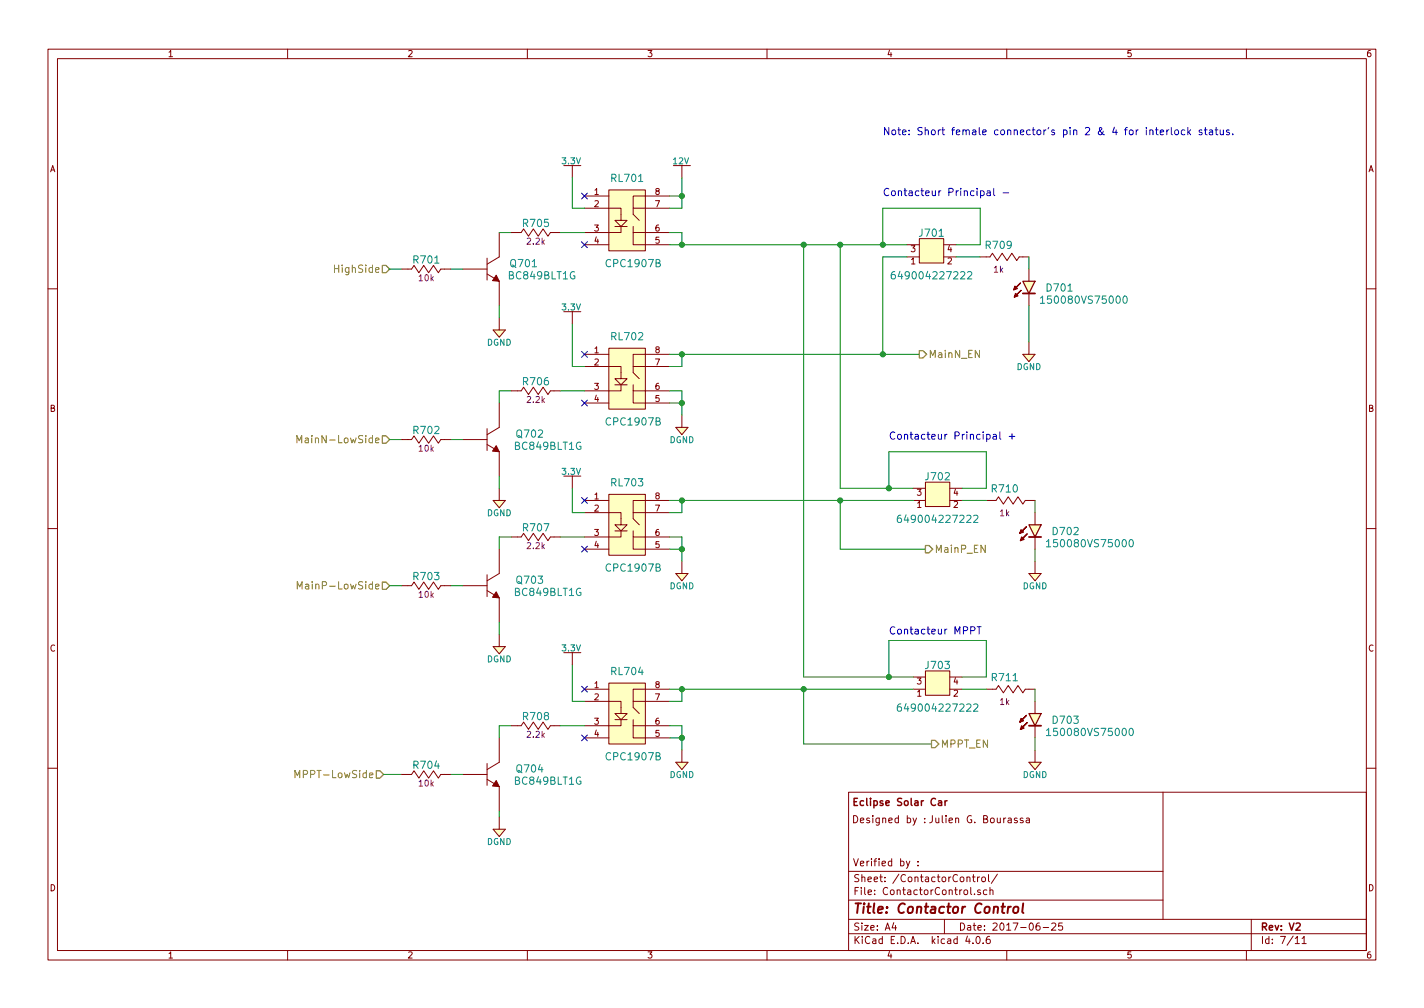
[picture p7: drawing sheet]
<svg xmlns="http://www.w3.org/2000/svg" width="297mm" height="210mm" viewBox="0 0 297 210" stroke-linecap="round" stroke-linejoin="round" font-family="sans-serif">
<g fill="none" stroke="#840000" stroke-width=".21">
<path d="M10 10.3h277v189.9h-277zM12 12.2h273v186.1h-273zM60 10.3v1.9M110 10.3v1.9M160 10.3v1.9M210 10.3v1.9M260 10.3v1.9M119.4 34.5v2.6M127 39.6h7.6v12.7h-7.6zM142.2 34.5v2.6M83.8 56.1h1.3M85.1 56.1h.8z"/>
<path d="M85.9 56.1l.5-.7 1 1.5 1-1.5 1 1.5 1-1.5 1 1.5 .5-.8M91.9 56.1h.8zM92.7 56.1h1.3M96.5 56.1h5.1M101.6 53.8v4.6M101.6 57.1l2.5 1.6v5M104.1 48.5v5.1l-2.5 1.5M106.7 48.5h1.2M107.9 48.5h.8zM108.7 48.5l.5-.8 1 1.6 1.1-1.6 1 1.6 1-1.6 1 1.6 .5-.8M114.8 48.5h.8zM115.6 48.5h1.2"/>
<path d="M121.9 43.4h7.6v2.6h-1.2l1.2 1.2 1.3-1.2h-1.3M121.9 51h5.1M121.9 40.9h5.1M128.3 47.2h2.5M129.5 47.2v1.3h-7.6M132.1 48.5v2.5h7.6M132.1 47.2v1.3h7.6M132.1 43.4v1.3l1.2 1.3M139.7 40.9h-7.6v2.5h7.6M189.2 53.6h2.6M189.2 51h2.6M191.8 49.8h5v5.1h-5z"/>
<path d="M196.8 53.6h2.6M196.8 51h2.6M204.5 53.6h1.2M205.7 53.6h.8zM206.5 53.6l.5-.8 1 1.6 1-1.6 1.1 1.6 1-1.6 1 1.6 .5-.8M212.6 53.6h.8zM213.4 53.6h1.2M214.6 56.1v2.6M10 60.2h2M104.1 66.3v2.5h-1.2l1.2 1.6 1.3-1.6h-1.3M119.4 65v2.6M121.9 76.4h7.6v2.6h-1.2l1.2 1.3 1.3-1.3h-1.3"/>
<path d="M121.9 73.9h5.1M127 72.6h7.6v12.7h-7.6zM132.1 76.4v1.3l1.2 1.3M139.7 73.9h-7.6v2.5h7.6M214.6 71.4v2.5h-1.2l1.2 1.5 1.3-1.5h-1.3M214.6 61.2v2.5M285 60.2h2M83.8 91.7h1.3M85.1 91.7h.8zM85.9 91.7l.5-.8 1 1.6 1-1.6 1 1.6 1-1.6 1 1.6 .5-.8M91.9 91.7h.8zM92.7 91.7h1.3"/>
<path d="M96.5 91.7h5.1M101.6 89.4v4.6M101.6 92.7l2.5 1.5v5.1M104.1 84.1v5l-2.5 1.6M106.7 81.5h1.2M107.9 81.5h.8zM108.7 81.5l.5-.7 1 1.5 1.1-1.5 1 1.5 1-1.5 1 1.5 .5-.8M114.8 81.5h.8zM115.6 81.5h1.2M119.4 99.3v2.5M121.9 84.1h5.1M128.3 80.3h2.5"/>
<path d="M129.5 80.3v1.2h-7.6M132.1 81.5v2.6h7.6M132.1 80.3v1.2h7.6M142.2 86.6v2.5h-1.2l1.2 1.6 1.3-1.6h-1.3M10 110.3h2M101.6 119.9v4.6M104.1 101.8v2.6h-1.2l1.2 1.5 1.3-1.5h-1.3M104.1 114.5v5.1l-2.5 1.6M106.7 112h1.2M107.9 112h.8zM108.7 112l.5-.8 1 1.6 1.1-1.6 1 1.6 1-1.6 1 1.6 .5-.8M114.8 112h.8z"/>
<path d="M115.6 112h1.2M121.9 106.9h7.6v2.6h-1.2l1.2 1.2 1.3-1.2h-1.3M121.9 104.4h5.1M121.9 114.5h5.1M127 103.1h7.6v12.7h-7.6zM128.3 110.7h2.5M129.5 110.7v1.3h-7.6M132.1 112v2.5h7.6M132.1 110.7v1.3h7.6M132.1 106.9v1.3l1.2 1.3M139.7 104.4h-7.6v2.5h7.6M142.2 117.1v2.5h-1.2l1.2 1.6 1.3-1.6h-1.3"/>
<path d="M190.5 104.4h2.5M190.5 101.8h2.5M193 100.6h5.1v5.1h-5.1zM198.1 104.4h2.6M198.1 101.8h2.6M205.7 104.4h1.3M207 104.4h.8zM207.8 104.4l.5-.8 1 1.6 1-1.6 1 1.6 1-1.6 1.1 1.6 .5-.8M213.9 104.4h.7zM214.6 104.4h1.3M215.9 117.1v2.5h-1.3l1.3 1.6 1.3-1.6h-1.3M215.9 106.9v2.6"/>
<path d="M215.9 112v2.5M285 110.3h2M83.8 122.2h1.3M85.1 122.2h.8zM85.9 122.2l.5-.8 1 1.5 1-1.5 1 1.5 1-1.5 1 1.5 .5-.7M91.9 122.2h.8zM92.7 122.2h1.3M96.5 122.2h5.1M101.6 123.2l2.5 1.5v5.1M104.1 132.3v2.6h-1.2l1.2 1.5 1.3-1.5h-1.3M119.4 136.1v2.6M193 139.9h5.1v5.1h-5.1z"/>
<path d="M101.6 159.3v4.5M104.1 153.9v5.1l-2.5 1.5M106.7 151.4h1.2M107.9 151.4h.8zM108.7 151.4l.5-.8 1 1.5 1.1-1.5 1 1.5 1-1.5 1 1.5 .5-.7M114.8 151.4h.8zM115.6 151.4h1.2M121.9 146.3h7.6v2.5h-1.2l1.2 1.3 1.3-1.3h-1.3M121.9 143.8h5.1M121.9 153.9h5.1M127 142.5h7.6v12.7h-7.6zM128.3 150.1h2.5"/>
<path d="M129.5 150.1v1.3h-7.6M132.1 151.4v2.5h7.6M132.1 150.1v1.3h7.6M132.1 146.3v1.3l1.2 1.2M139.7 143.8h-7.6v2.5h7.6M142.2 156.5v2.5h-1.2l1.2 1.5 1.3-1.5h-1.3M190.5 143.8h2.5M190.5 141.2h2.5M198.1 143.8h2.6M198.1 141.2h2.6M205.7 143.8h1.3M207 143.8h.8z"/>
<path d="M207.8 143.8l.5-.8 1 1.5 1-1.5 1 1.5 1-1.5 1.1 1.5 .5-.7M213.9 143.8h.7zM214.6 143.8h1.3M215.9 156.5v2.5h-1.3l1.3 1.5 1.3-1.5h-1.3M215.9 146.3v2.5M215.9 151.4v2.5M10 160.2h2M83.8 161.5h1.3M85.1 161.5h.8zM85.9 161.5l.5-.7 1 1.5 1-1.5 1 1.5 1-1.5 1 1.5 .5-.8M91.9 161.5h.8zM92.7 161.5h1.3"/>
<path d="M96.5 161.5h5.1M101.6 162.6l2.5 1.5v5.1M104.1 170.4v2.6h-1.2l1.2 1.5 1.3-1.5h-1.3M177 165.2h108v33.1h-108zM189.8 179.6l-.5 1.4-.2 .1M191.2 170.6l-.5 1.4-.3 .1M191.5 179.7v.1M192.9 171.5v.1M192.9 170.7v.1M212.2 170.7l-.4-.1-.2 .2 .1 .3 .5 .1v.3h-.6M213.4 170.7l-.4-.1-.2 .2 .1 .3 .5 .1v.3h-.6M214.1 170.7h.6v.9"/>
<path d="M214.7 171l-.5 .1-.2 .2 .2 .3 .5-.1M242.6 165.2v26.6M285 160.2h2M60 198.3v1.9M110 198.3v1.9M160 198.3v1.9M177 194.8h108M177 191.8h108M177 187.8h65.6M177 181.8h65.6M186.4 192.5l-.3 1h.9M186.8 193v1"/>
<path d="M191.5 180.5v.1M197 191.8v3M201.7 183.1l.2-.2 .4 .1v.9M201.8 195.2l-.4 1.1h1M202.8 182.9h.6M202.9 196.7v.1M203 182.4v1.3l.4 .2M203.3 186.5v.1M203.8 195.4l.1-.1a.8 .8 0 0 1 .6 .8 .8 .8 0 0 1-.6 .7 .97 .97 0 0 1-.1-1.4zM203.9 182.9v1M204.3 182.9l-.4 .3M204.5 185.7l-.4-.1-.2 .2 .1 .2 .5 .2v.3h-.6"/>
<path d="M204.9 183.1l.2-.2 .4 .2 .1 .5-.2 .2-.3 .1-.2-.1zM205.1 196.7v.1M205.8 185.7l-.4-.1-.3 .3 .1 .6 .2 .1 .4-.1M206.2 182.4v1.3l.2 .2M206.4 195.3l-.4 .1a1.11 1.11 0 0 0-.1 1.3l.4 .1 .2-.1 .1-.5-.3-.3-.4 .1-.2 .2M206.5 185.7l.2-.1 .4 .1v.9M206.5 185.1v1.5M208.1 182.3l-1.3 2M210 198.3v1.9M216.8 192.5l-.4 .1a1.11 1.11 0 0 0-.1 1.3l.4 .1 .2-.1 .1-.5-.3-.3-.4 .1-.2 .2M217.6 193.5h1.1M219.4 192.7l.6-.2 .2 .5-.9 1h.9"/>
<path d="M221.6 192.5h-.7l-.1 .7h.7l.2 .2-.1 .5-.2 .1-.6-.1M260 198.3v1.9M261 191.8v6.5M270.2 195.8l.4-.5v1.5M270.2 196.8h.8M271.6 195.8l.4-.5v1.5M271.6 196.8h.9"/>
</g>
<path d="M210.9 189.1l-.4 .1-.2 .3M211.5 189.3l.3-.2 .6 .2v.8l-.4 .3-.6-.1zM213.4 188.4l-.2 1.8 .3 .2" fill="none" stroke="#840000" stroke-width=".41"/>
<path d="M195.8 167.1h.6v.9M196.4 167.4l-.5 .1-.2 .2 .2 .3 .5-.1M197.1 167v1M197.6 167l-.5 .3" fill="none" stroke="#840000" stroke-width=".3"/>
<path d="M79.8 55.4h.7l.8 .7-.8 .8h-.7zM191.8 73.1h.7l.8 .8-.8 .8h-.7zM79.8 90.9h.7l.8 .8-.8 .8h-.7zM193 113.8h.8l.8 .7-.8 .8h-.8zM79.8 121.4h.7l.8 .8-.8 .7h-.7zM194.3 154.4h.8l.7 .8-.7 .8h-.8zM78.5 160.8h.7l.8 .7-.8 .8h-.7z" fill="none" stroke="#848400" stroke-width=".25"/>
<path d="M61.9 92.4v-1.5l.5 1 .5-1v1.5M62 122.9v-1.6l.5 1.1 .5-1.1v1.6M61.5 162.2v-1.5l.5 1.1 .5-1.1v1.5" fill="none" stroke="#848400" stroke-width=".21"/>
<g fill="none" stroke="#0000c2" stroke-width=".21">
<path d="M204.5 39.9l.5-.1 .3 .3-.2 .6h-.6M205.9 39.9h.6l.1 .9M207.3 39.3v1.3l.2 .2M241 27.1h.6M241.2 26.6v1.3l.4 .2M242 27.6l.7-.1v-.3l-.5-.1-.2 .2 .1 .7h.6M243.4 27.1v1M243.8 27.1l-.4 .3M244.3 26.6v1.3l.3 .2M245.1 27.2l.2-.1 .5 .1v.6l-.1 .2-.4 .1-.2-.1zM247.1 27.2l-.4-.1-.3 .3 .2 .6h.5M247.8 26.6v1.5"/>
<path d="M247.9 27.5l.5 .6M248.4 27.1l-.6 .6M250.7 27.2l-.4-.1-.2 .2 .1 .2 .5 .2v.3h-.6M251.2 27.1h.6M251.4 26.6v1.3l.4 .2M252.3 27.2h.6l.1 .9M253 27.5l-.7 .1a.3 .3 0 0 0 .2 .5l.5-.1M253.5 27.1h.6M253.7 26.6v1.3l.4 .2M254.5 27.1l.1 .9 .4 .1 .2-.1M255.2 27.1v1M256.4 27.2l-.3-.1-.3 .2 .1 .2 .5 .2v.3h-.6"/>
<path d="M257.1 28v.1M206.6 40.2l-.7 .1a.3 .3 0 0 0 .2 .5l.5-.1M209.2 40.2h1.2M207.2 90.7h.6v.9M207.8 91l-.6 .1a.3 .3 0 0 0 .1 .5l.5-.1M208.6 90.1v1.3l.2 .2M210.5 91h1.2M211.1 90.4v1.2M202.5 131.5h.7l.2-.3-.1-.3-.2-.2h-.6v1.6M203.8 130.7h.9M204.2 130.7v1.6"/>
</g>
<g fill="#840000" stroke="#840000" stroke-width=".21">
<path d="M103.5 57.4l.6 1.3-1.4-.2z"/>
<path d="M103.5 93l.6 1.2-1.4-.1z"/>
<path d="M103.5 123.4l.6 1.3-1.4-.1z"/>
<path d="M103.5 162.8l.6 1.3-1.4-.1z"/>
</g>
<g fill="#ffffc2" stroke="#ffffc2" stroke-width=".21">
<path d="M191.8 49.8h5v5.1h-5z"/>
<path d="M213.4 58.7h2.5l-1.3 2.5z"/>
<path d="M213.4 73.9h2.5l-1.3 1.5z"/>
<path d="M127 39.6h7.6v12.7h-7.6z"/>
<path d="M127 72.6h7.6v12.7h-7.6z"/>
<path d="M127 103.1h7.6v12.7h-7.6z"/>
<path d="M127 142.5h7.6v12.7h-7.6z"/>
<path d="M193 100.6h5.1v5.1h-5.1z"/>
<path d="M214.6 109.5h2.6l-1.3 2.5z"/>
<path d="M214.6 119.6h2.6l-1.3 1.6z"/>
<path d="M193 139.9h5.1v5.1h-5.1z"/>
<path d="M214.6 148.8h2.6l-1.3 2.6z"/>
<path d="M214.6 159h2.6l-1.3 1.5z"/>
<path d="M141 89.1h2.5l-1.3 1.6z"/>
<path d="M141 119.6h2.5l-1.3 1.6z"/>
<path d="M141 159h2.5l-1.3 1.5z"/>
<path d="M102.9 173h2.5l-1.3 1.5z"/>
<path d="M102.9 134.9h2.5l-1.3 1.5z"/>
<path d="M102.9 104.4h2.5l-1.3 1.5z"/>
<path d="M102.9 68.8h2.5l-1.3 1.6z"/>
</g>
<g fill="none" stroke="#008484" stroke-width=".21">
<path d="M186.6 56.7h-.4a.99 .99 0 0 0 0 1.5l.5-.2 .1-.5-.3-.3h-.3l-.3 .3M201.8 56.8l.6-.1 .3 .4-.9 1.1h.9M217 62.2l.5-.5v1.6M217 63.3h.9M234.4 61.9l.2-.2a.81 .81 0 0 1 .5 .8 .81 .81 0 0 1-.5 .8l-.2-.2-.2-.4zM187.9 107.5h-.4a.99 .99 0 0 0 0 1.5l.5-.2 .1-.5-.3-.3h-.3l-.3 .3M203.1 107.6l.6-.1 .3 .4-1 1.1h1M218.3 113l.4-.5v1.6M218.3 114.1h.9M235.7 112.7l.2-.2a.81 .81 0 0 1 .5 .8 .81 .81 0 0 1-.5 .8l-.2-.2-.2-.4zM187.9 146.8l-.4 .1a.99 .99 0 0 0 0 1.5l.5-.2 .1-.5-.3-.3h-.3l-.3 .3M203.1 147l.6-.2 .3 .5-1 1.1h1"/>
<path d="M218.3 152.3l.4-.4v1.5M218.3 153.4h.9M235.7 152.1l.2-.2a.81 .81 0 0 1 .5 .8 .81 .81 0 0 1-.5 .7l-.2-.1-.2-.4z"/>
</g>
<path d="M213.4 58.7h2.5l-1.3 2.5zM214.6 109.5h2.6l-1.3 2.5zM214.6 148.8h2.6l-1.3 2.6z" fill="none" stroke="#840000" stroke-width=".25"/>
<path d="M213.4 61.2h2.5M214.6 112h2.6M214.6 151.4h2.6" fill="none" stroke="#840000" stroke-width=".38"/>
<g fill="#840000" stroke="#840000" stroke-width=".25">
<path d="M211.7 59.7l.5 .5-.7 .2 1.4-1.4-1.4 1.4z"/>
<path d="M211.8 61.2l.5 .5-.7 .3 1.4-1.4-1.4 1.4z"/>
<path d="M213 110.5l.5 .5-.8 .2 1.4-1.4-1.4 1.4z"/>
<path d="M213.1 112l.5 .5-.7 .3 1.3-1.4-1.3 1.4z"/>
<path d="M213 149.9l.5 .5-.8 .2 1.4-1.4-1.4 1.4z"/>
<path d="M213.1 151.4l.5 .5-.7 .2 1.3-1.4-1.3 1.4z"/>
</g>
<g fill="none" stroke="#008400" stroke-width=".21">
<path d="M119.4 37.1v6.3h2.5M142.2 37.1v6.3h-2.5M81.3 56.1h2.5M94 56.1h2.5M104.1 48.5h2.6M116.8 48.5h5.1M139.7 51h49.5M139.7 48.5h2.5v2.5M139.7 40.9h2.5M167.6 51v90.2h22.9M175.3 51v50.8h15.2M184.1 51v-7.6h20.4v7.6h-5.1"/>
<path d="M189.2 53.6h-5.1v20.3M199.4 53.6h5.1M214.6 53.6v2.5M104.1 63.7v2.6M119.4 67.6v8.8h2.5M139.7 73.9h52.1M142.2 73.9v2.5h-2.5M214.6 63.7v7.7M81.3 91.7h2.5M94 91.7h2.5M104.1 99.3v2.5M106.7 81.5h-2.6v2.6"/>
<path d="M116.8 81.5h5.1M139.7 81.5h2.5v5.1M139.7 84.1h2.5M106.7 112h-2.6v2.5M116.8 112h5.1M119.4 101.8v5.1h2.5M139.7 104.4h50.8M139.7 112h2.5v5.1M139.7 114.5h2.5M142.2 104.4v2.5h-2.5M175.3 104.4v10.1h17.7M185.4 101.8v-7.6h20.3v7.6h-5"/>
<path d="M200.7 104.4h5M215.9 104.4v2.5M215.9 114.5v2.6M81.3 122.2h2.5M94 122.2h2.5M104.1 129.8v2.5M119.4 138.7v7.6h2.5M106.7 151.4h-2.6v2.5M116.8 151.4h5.1M139.7 143.8h50.8M139.7 151.4h2.5v5.1M139.7 153.9h2.5"/>
<path d="M142.2 143.8v2.5h-2.5M167.6 143.8v11.4h26.7M185.4 141.2v-7.6h20.3v7.6h-5M200.7 143.8h5M215.9 143.8v2.5M215.9 153.9v2.6M80 161.5h3.8M94 161.5h2.5M104.1 169.2v1.2"/>
</g>
<g fill="#008400" stroke="#008400" stroke-width=".25">
<circle cx="184.2" cy="51" r=".51"/>
<circle cx="185.4" cy="101.8" r=".51"/>
<circle cx="185.4" cy="141.2" r=".51"/>
<circle cx="142.2" cy="40.9" r=".51"/>
<circle cx="142.2" cy="51" r=".51"/>
<circle cx="175.3" cy="51" r=".51"/>
<circle cx="167.6" cy="51" r=".51"/>
<circle cx="142.2" cy="73.9" r=".51"/>
<circle cx="142.2" cy="84.1" r=".51"/>
<circle cx="142.2" cy="104.4" r=".51"/>
<circle cx="142.2" cy="114.5" r=".51"/>
<circle cx="142.2" cy="143.8" r=".51"/>
<circle cx="142.2" cy="153.9" r=".51"/>
<circle cx="167.6" cy="143.8" r=".51"/>
<circle cx="175.3" cy="104.4" r=".51"/>
<circle cx="184.2" cy="73.9" r=".51"/>
</g>
<g fill="none" stroke="#000084" stroke-width=".21">
<path d="M121.3 40.3l1.2 1.2M121.3 50.4l1.2 1.3M122.5 40.3l-1.2 1.2M122.5 50.4l-1.2 1.3M121.3 73.3l1.2 1.2M122.5 73.3l-1.2 1.2M121.3 83.5l1.2 1.2M122.5 83.5l-1.2 1.2M121.3 103.8l1.2 1.2M121.3 113.9l1.2 1.3M122.5 103.8l-1.2 1.2M122.5 113.9l-1.2 1.3"/>
<path d="M121.3 143.1l1.2 1.3M121.3 153.3l1.2 1.2M122.5 143.1l-1.2 1.3M122.5 153.3l-1.2 1.2"/>
</g>
<text font-size="2.8" fill="#840000" x="178" y="190.5">Title: Contactor Control</text>
<g font-size="2.1" fill="#0000c2">
<text x="184.1" y="28.2">Note: Short female connector's pin 2 &amp; 4 for interlock status.</text>
<text x="184.1" y="40.9">Contacteur Principal -</text>
<text x="185.4" y="91.7">Contacteur Principal +</text>
<text x="185.4" y="132.3">Contacteur MPPT</text>
</g>
<g font-size="2.1" fill="#008484">
<text x="127.6" y="37.9">RL701</text>
<text x="109.2" y="47.3">R705</text>
<text x="191.9" y="49.4">J701</text>
<text x="205.7" y="51.9">R709</text>
<text x="86.4" y="55">R701</text>
<text x="106.2" y="58.3">BC849BLT1G</text>
<text x="106.6" y="55.7">Q701</text>
<text x="126.7" y="55.7">CPC1907B</text>
<text x="187.2" y="58.3">649004227222</text>
<text x="218.2" y="63.3">150080VS75000</text>
<text x="218.4" y="60.8">D701</text>
<text x="127.6" y="71">RL702</text>
<text x="109.2" y="80.4">R706</text>
<text x="126.7" y="88.7">CPC1907B</text>
<text x="86.4" y="90.5">R702</text>
<text x="107.5" y="93.8">BC849BLT1G</text>
<text x="107.9" y="91.3">Q702</text>
<text x="127.6" y="101.4">RL703</text>
<text x="193.2" y="100.2">J702</text>
<text x="207" y="102.7">R710</text>
<text x="109.2" y="110.8">R707</text>
<text x="188.5" y="109.1">649004227222</text>
<text x="219.7" y="111.6">D702</text>
<text x="126.7" y="119.2">CPC1907B</text>
<text x="219.4" y="114.1">150080VS75000</text>
<text x="86.4" y="121">R703</text>
<text x="107.5" y="124.3">BC849BLT1G</text>
<text x="107.9" y="121.8">Q703</text>
<text x="127.6" y="140.8">RL704</text>
<text x="193.2" y="139.5">J703</text>
<text x="207" y="142.1">R711</text>
<text x="188.5" y="148.4">649004227222</text>
<text x="109.2" y="150.2">R708</text>
<text x="219.4" y="153.5">150080VS75000</text>
<text x="219.7" y="151">D703</text>
<text x="86.4" y="160.4">R704</text>
<text x="107.9" y="161.1">Q704</text>
<text x="126.7" y="158.6">CPC1907B</text>
<text x="107.5" y="163.7">BC849BLT1G</text>
</g>
<g font-size="2.1" fill="#848400">
<text x="70.2" y="56.9">HighSide</text>
<text x="193.7" y="74.7">MainN_EN</text>
<text x="63.6" y="92.5">MainN-LowSide</text>
<text x="195" y="115.3">MainP_EN</text>
<text x="63.7" y="122.9">MainP-LowSide</text>
<text x="196.2" y="156">MPPT_EN</text>
<text x="62.7" y="162.3">MPPT-LowSide</text>
</g>
<g font-size="2.1" fill="#840000">
<text x="177.7" y="171.7">Designed by :</text>
<text x="177.8" y="168.1">Eclipse Solar Car</text>
<text x="193.7" y="171.7">Julien G. Bourassa</text>
<text x="177.9" y="180.7">Verified by :</text>
<text x="178" y="184">Sheet: /ContactorControl/</text>
<text x="178" y="186.7">File: ContactorControl.sch</text>
<text x="178" y="196.9">KiCad E.D.A. kicad 4.0.6</text>
<text x="178" y="194.1">Size: A4</text>
<text x="200" y="194.1">Date: 2017-06-25</text>
<text x="263" y="194.1">Rev: V2</text>
<text x="263" y="196.9">Id: 7/11</text>
</g>
<g font-size="1.8" fill="#840000">
<text x="35" y="11.9">1</text>
<text x="85" y="11.9">2</text>
<text x="135" y="11.9">3</text>
<text x="185" y="11.9">4</text>
<text x="235" y="11.9">5</text>
<text x="285" y="11.9">6</text>
<text x="10.4" y="35.9">A</text>
<text x="285.4" y="35.9">A</text>
<text x="124" y="40.6">1</text>
<text x="136.7" y="40.6">8</text>
<text x="124" y="43.2">2</text>
<text x="136.7" y="43.2">7</text>
<text x="124" y="48.3">3</text>
<text x="124" y="50.8">4</text>
<text x="136.7" y="50.8">5</text>
<text x="136.7" y="48.3">6</text>
<text x="190" y="52.6">3</text>
<text x="197.6" y="52.6">4</text>
<text x="190" y="55.1">1</text>
<text x="197.6" y="55.1">2</text>
<text x="124" y="73.7">1</text>
<text x="124" y="76.2">2</text>
<text x="136.7" y="76.2">7</text>
<text x="136.7" y="73.7">8</text>
<text x="124" y="81.3">3</text>
<text x="124" y="83.8">4</text>
<text x="136.7" y="83.8">5</text>
<text x="136.7" y="81.3">6</text>
<text x="10.4" y="85.9">B</text>
<text x="285.4" y="85.9">B</text>
<text x="124" y="104.1">1</text>
<text x="124" y="106.7">2</text>
<text x="136.7" y="106.7">7</text>
<text x="136.7" y="104.1">8</text>
<text x="191.3" y="105.9">1</text>
<text x="191.3" y="103.4">3</text>
<text x="198.9" y="105.9">2</text>
<text x="198.9" y="103.4">4</text>
<text x="124" y="111.8">3</text>
<text x="136.7" y="111.8">6</text>
<text x="124" y="114.3">4</text>
<text x="136.7" y="114.3">5</text>
<text x="10.4" y="135.9">C</text>
<text x="285.4" y="135.9">C</text>
<text x="124" y="143.5">1</text>
<text x="136.7" y="143.5">8</text>
<text x="191.3" y="142.7">3</text>
<text x="198.9" y="142.7">4</text>
<text x="124" y="146">2</text>
<text x="136.7" y="146">7</text>
<text x="191.3" y="145.3">1</text>
<text x="198.9" y="145.3">2</text>
<text x="124" y="151.1">3</text>
<text x="124" y="153.7">4</text>
<text x="136.7" y="153.7">5</text>
<text x="136.7" y="151.1">6</text>
<text x="10.4" y="185.9">D</text>
<text x="285.4" y="185.9">D</text>
<text x="35" y="199.9">1</text>
<text x="85" y="199.9">2</text>
<text x="135" y="199.9">3</text>
<text x="185" y="199.9">4</text>
<text x="235" y="199.9">5</text>
<text x="285" y="199.9">6</text>
</g>
<g font-size="1.8" fill="#008484">
<text x="117.3" y="34.2">3.3V</text>
<text x="140.4" y="34.2">12V</text>
<text x="117.3" y="64.7">3.3V</text>
<text x="101.5" y="72.1">DGND</text>
<text x="212" y="77.2">DGND</text>
<text x="139.6" y="92.4">DGND</text>
<text x="117.3" y="99">3.3V</text>
<text x="101.5" y="107.6">DGND</text>
<text x="139.6" y="122.9">DGND</text>
<text x="213.3" y="122.9">DGND</text>
<text x="117.3" y="135.8">3.3V</text>
<text x="101.5" y="138.1">DGND</text>
<text x="139.6" y="162.2">DGND</text>
<text x="213.3" y="162.2">DGND</text>
<text x="101.5" y="176.2">DGND</text>
</g>
<g font-size="1.8" fill="#840084">
<text x="110" y="51">2.2k</text>
<text x="87.4" y="58.6">10k</text>
<text x="207.3" y="56.8">1k</text>
<text x="110" y="84">2.2k</text>
<text x="87.4" y="94.2">10k</text>
<text x="208.6" y="107.6">1k</text>
<text x="110" y="114.5">2.2k</text>
<text x="87.4" y="124.7">10k</text>
<text x="208.6" y="147">1k</text>
<text x="110" y="153.9">2.2k</text>
<text x="87.4" y="164">10k</text>
</g>
</svg>
